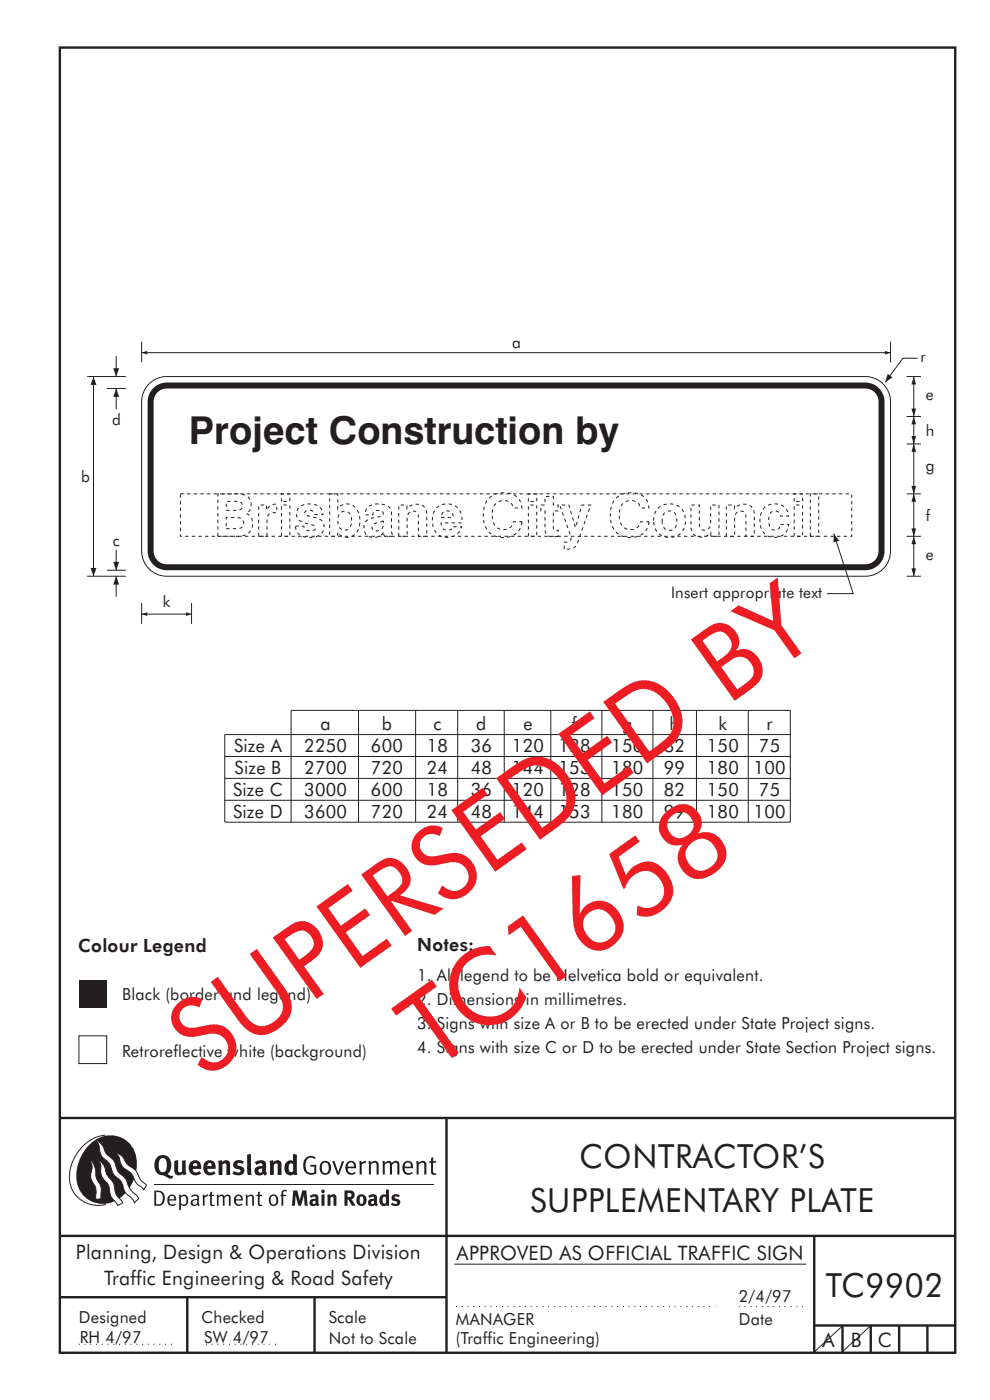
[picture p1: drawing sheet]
<svg xmlns="http://www.w3.org/2000/svg" width="210mm" height="297mm" viewBox="0 0 210 297" stroke-linecap="round" stroke-linejoin="round" font-family="sans-serif">
<g fill="none" stroke="#231f20" stroke-width=".51">
<path d="M12.7 10.1h189.9v276.9h-189.9zM12.7 237.2h190M94.7 237.1v50.1M12.7 262.2h190.1M12.7 275.2h82M39.7 275.2v12M66.7 275.2v12M172.7 262.2v25M172.5 281.2h30M178.7 281.2v6M184.7 281.2v6M190.7 281.2v6"/>
<path d="M196.7 281.2v6"/>
</g>
<path d="M31.6 81.4a5.3 5.3 0 0 1 3.8-1.5h148.2a5.3 5.3 0 0 1 5.3 5.3v31.7a5.3 5.3 0 0 1-5.3 5.3h-148.2a5.3 5.3 0 0 1-5.4-5.3v-31.7a5.3 5.3 0 0 1 1.6-3.8zM96.4 268.2h74.6" fill="none" stroke="#231f20" stroke-width=".21"/>
<path d="M96.7 277.2h55M156.7 277.2h14M16.7 285.2h20.3M43.7 285.2h15" fill="none" stroke="#231f20" stroke-width=".21" stroke-dasharray=".2 1" stroke-linecap="butt"/>
<path d="M32.5 82.3a4 4 0 0 1 2.9-1.1h148.2a4.1 4.1 0 0 1 4 4v31.7a4.1 4.1 0 0 1-4 4.1h-148.2a4.1 4.1 0 0 1-4.1-4.1v-31.7a4 4 0 0 1 1.2-2.9z" fill-rule="evenodd" fill="#231f20"/>
<path d="M33.6 83l1.1-.5 .7-.1h148.2a2.79 2.79 0 0 1 2.8 2.8v31.7a2.79 2.79 0 0 1-2.8 2.8h-148.2a2.79 2.79 0 0 1-2.8-2.8v-31.7a2.78 2.78 0 0 1 1-2.2z" fill-rule="evenodd" fill="#fff"/>
<path d="M192.3 79.9h3.1M192.3 94.2h3.1M192.3 104.8h3.1M192.3 113.8h3.1M193.8 113.8v8.4" fill="none" stroke="#231f20" stroke-width=".21"/>
<g fill="#231f20">
<path d="M193.8 113.7l.5 1.7h-1z"/>
<path d="M193.3 120.6h1l-.5 1.7z"/>
</g>
<path d="M193.8 79.9v8.5" fill="none" stroke="#231f20" stroke-width=".21"/>
<g fill="#231f20">
<path d="M193.8 79.8l.5 1.8h-1z"/>
<path d="M193.3 86.7h1l-.5 1.7z"/>
</g>
<path d="M193.8 104.8v9" fill="none" stroke="#231f20" stroke-width=".21"/>
<g fill="#231f20">
<path d="M193.8 104.7l.5 1.7h-1z"/>
<path d="M193.3 112.1h1l-.5 1.7z"/>
</g>
<path d="M193.8 94.2v10.6" fill="none" stroke="#231f20" stroke-width=".21"/>
<g fill="#231f20">
<path d="M193.8 94.1l.5 1.8h-1z"/>
<path d="M193.3 103.1h1l-.5 1.7z"/>
</g>
<path d="M193.8 88.4v5.8" fill="none" stroke="#231f20" stroke-width=".21"/>
<g fill="#231f20">
<path d="M193.8 88.3l.5 1.7h-1z"/>
<path d="M193.3 92.5h1l-.5 1.7z"/>
</g>
<path d="M194.7 76h-3.2l-3.8 5.1" fill="none" stroke="#231f20" stroke-width=".21"/>
<path d="M188.3 79.3l1 .8-1.5 1z" fill="#231f20"/>
<path d="M176.9 113.2l4.1 12.7h-5.6" fill="none" stroke="#231f20" stroke-width=".21"/>
<path d="M176.9 113.2l1.1 1.5-1.2 .4z" fill="#231f20"/>
<path d="M30 74.8h158.9M192.3 88.4h3.1M192.3 122.2h3.1" fill="none" stroke="#231f20" stroke-width=".21"/>
<g fill="#231f20">
<path d="M30 74.8l1.2-.4v.8z"/>
<path d="M187.7 74.4l1.2 .4-1.2 .4z"/>
</g>
<path d="M18.5 79.9h8.2M24.6 75.5v4.4M30 72.5v4.4M188.9 72.5v4.4M22.7 82.4h4M18.5 122.2h8.2M22.7 121h4" fill="none" stroke="#231f20" stroke-width=".21"/>
<path d="M38.3 104.8h142.4v9h-142.4z" fill="none" stroke="#231f20" stroke-width=".21" stroke-dasharray=".7 .7" stroke-linecap="butt"/>
<path d="M24 78.1h1.3l-.7 1.8z" fill="#231f20"/>
<path d="M24.6 116.6v4.4" fill="none" stroke="#231f20" stroke-width=".21"/>
<path d="M24 119.2h1.3l-.7 1.8z" fill="#231f20"/>
<path d="M24.6 122.2v4.4" fill="none" stroke="#231f20" stroke-width=".21"/>
<path d="M24.6 122.3l.7 1.7h-1.3z" fill="#231f20"/>
<path d="M24.6 82.4v4.4" fill="none" stroke="#231f20" stroke-width=".21"/>
<path d="M24.6 82.4l.7 1.8h-1.3z" fill="#231f20"/>
<path d="M19.8 79.9v42.4" fill="none" stroke="#231f20" stroke-width=".21"/>
<g fill="#231f20">
<path d="M19.8 79.9l.7 1.8h-1.3z"/>
<path d="M19.2 120.5h1.3l-.7 1.7z"/>
</g>
<path d="M30 130.3h10.6" fill="none" stroke="#231f20" stroke-width=".21"/>
<g fill="#231f20">
<path d="M30 130.3l1.2-.4v.8z"/>
<path d="M39.5 129.9l1.1 .4-1.1 .4z"/>
</g>
<path d="M30 127.9v4.4M40.6 127.9v4.4M178.7 281.2l-6 5.6M184.7 281.2l-6 5.6" fill="none" stroke="#231f20" stroke-width=".21"/>
<path d="M16.7 208h5.9v5.9h-5.9z" fill-rule="evenodd" fill="#231f20"/>
<path d="M16.7 219.7h5.9v5.9h-5.9z" fill-rule="evenodd" fill="#fff" stroke="#231f20" stroke-width=".21"/>
<g fill="none" stroke="#231f20" stroke-width=".21">
<path d="M47.7 155.8h119.9M47.7 155.8v18.6M61.7 150.7h105.9M61.7 150.7v23.7M76 150.7v23.7M88.2 150.7v23.7M97.1 150.7v23.7M107 150.7v23.7M116.8 150.7v23.7M127.7 150.7v23.7M138.5 150.7v23.7M147.7 150.7v23.7"/>
<path d="M158.7 150.7v23.7M167.6 150.7v23.7M47.7 160.5h119.9M47.7 165.1h119.9M47.7 169.8h119.9M47.7 174.4h119.9"/>
</g>
<g fill="#231f20">
<path d="M64.9 245.6a1.61 1.61 0 0 1 2.1 0l-.2 .3a1.17 1.17 0 0 0-1.4-.2 1.17 1.17 0 0 0-.6 1.3 1.42 1.42 0 0 0 1.2 1.8l.7-.1v-1.2h-.8l-.1-.4h1.3v1.8a1.82 1.82 0 0 1-2.2 0 1.82 1.82 0 0 1-.6-2.1l.2-.7z" fill-rule="evenodd"/>
<path d="M68.2 246.5a1.77 1.77 0 0 0 .4 2.7 1.39 1.39 0 0 0 1.4-.5 1.39 1.39 0 0 0 .2-1.5 1.19 1.19 0 0 0-2-.7zM68.5 246.8a.83 .83 0 0 1 1 .1 .83 .83 0 0 1 .2 .9 .75 .75 0 0 1-.6 1.1 .75 .75 0 0 1-.8-.9v-.9z" fill-rule="evenodd"/>
<path d="M70.5 246.3h.4l.8 2.4 .8-2.4h.5l-1.1 2.9h-.4z" fill-rule="evenodd"/>
<path d="M73.6 246.7a1.74 1.74 0 0 0 .5 2.5l.9-.1 .5-.2-.2-.3a.89 .89 0 0 1-1.1 .2 .89 .89 0 0 1-.4-1h1.7a1.15 1.15 0 0 0-.4-1.4 1.15 1.15 0 0 0-1.5 .3zM74 246.8a.67 .67 0 0 1 .8-.1 .67 .67 0 0 1 .3 .8h-1.3z" fill-rule="evenodd"/>
<path d="M76.2 246.4l.4-.1 .1 .4 .5-.4h.5l-.2 .5a.61 .61 0 0 0-.8 .6v1.8h-.4z" fill-rule="evenodd"/>
<path d="M78.1 246.4l.5-.1 .1 .4a.89 .89 0 0 1 .9-.4 .89 .89 0 0 1 .7 .7v2.2h-.4v-2.2l-.1-.2-.3-.1-.8 .3v2.2h-.4z" fill-rule="evenodd"/>
<path d="M81.1 246.4l.4-.1 .1 .4a.83 .83 0 0 1 .8-.4 .83 .83 0 0 1 .7 .4 .86 .86 0 0 1 .9-.4 .86 .86 0 0 1 .7 .7v2.2h-.4l-.1-2.4a.5 .5 0 0 0-.8 .1l-.2 .2v2.1h-.5v-2.3l-.4-.2-.7 .3v2.2h-.4z" fill-rule="evenodd"/>
<path d="M85.7 246.7a1.74 1.74 0 0 0 .5 2.5l.9-.1 .5-.2-.2-.3a.89 .89 0 0 1-1.1 .2 .89 .89 0 0 1-.4-1h1.7a1.15 1.15 0 0 0-.5-1.4 1.15 1.15 0 0 0-1.4 .3zM86 246.8a.67 .67 0 0 1 .9-.1 .67 .67 0 0 1 .3 .8h-1.3z" fill-rule="evenodd"/>
<path d="M88.3 246.4l.4-.1 .1 .4a.89 .89 0 0 1 .9-.4 .89 .89 0 0 1 .7 .7v2.2h-.4v-2.2l-.1-.2-.3-.1-.8 .3v2.2h-.4z" fill-rule="evenodd"/>
<path d="M91.5 245.6l.4-.1v.8h.7l-.2 .4h-.5v2.1l.1 .1h.5l.1 .3a.71 .71 0 0 1-1.2-.6v-1.9h-.3v-.4h.3z" fill-rule="evenodd"/>
<path d="M37 246.3l.8-.2v2a.46 .46 0 0 0 .2 .6 .46 .46 0 0 0 .6-.2v-2.2l.8-.2v2.4l.2 .5-.6 .3-.2-.3a1.03 1.03 0 0 1-1.2 .3 1.03 1.03 0 0 1-.6-1.1z" fill-rule="evenodd"/>
<path d="M40.4 246.5a1.64 1.64 0 0 0 0 2.3 1.64 1.64 0 0 0 2.3 .1l-.4-.4a.78 .78 0 0 1-.9 .2 .78 .78 0 0 1-.5-.7h1.8a1.37 1.37 0 0 0-.6-1.7 1.37 1.37 0 0 0-1.7 .2zM41 246.9a.48 .48 0 0 1 .7-.1 .48 .48 0 0 1 .2 .6h-1z" fill-rule="evenodd"/>
<path d="M43.5 246.5a1.65 1.65 0 0 0-.2 2 1.65 1.65 0 0 0 1.9 .7l.5-.3-.3-.4a.78 .78 0 0 1-.9 .3 .78 .78 0 0 1-.5-.8h1.8a1.37 1.37 0 0 0-.6-1.7 1.37 1.37 0 0 0-1.7 .2zM44.1 246.9a.48 .48 0 0 1 .6-.1 .48 .48 0 0 1 .2 .6h-.9z" fill-rule="evenodd"/>
<path d="M46.3 246.3l.7-.2 .1 .4a.95 .95 0 0 1 1-.3 .95 .95 0 0 1 .7 .8v2.3h-.8v-2.3l-.3-.2-.5 .3v2.2h-.8z" fill-rule="evenodd"/>
<path d="M49.7 246.5a1.73 1.73 0 0 1 2-.1l-.2 .5-.6-.2a.42 .42 0 0 0-.6 .3l.2 .2a1.23 1.23 0 0 1 1.4 1.1 1.47 1.47 0 0 1-2.3 .9l-.3-.2 .3-.6 .7 .3a.47 .47 0 0 0 .7-.3 .87 .87 0 0 0-1-.5l-.4-.2-.1-.4z" fill-rule="evenodd"/>
<path d="M54.1 246.5l.3 .6 .3-.2a.62 .62 0 0 1 .9 .1v.4a1.21 1.21 0 0 0-1.3 .3 1.21 1.21 0 0 0-.2 1.3 1.19 1.19 0 0 0 1.7 0l.5 .4 .4-.5-.3-.3v-1.4a.96 .96 0 0 0-1.3-1.1zM55 248l.6-.1v.7a.43 .43 0 0 1-.6 .1 .43 .43 0 0 1 0-.7z" fill-rule="evenodd"/>
<path d="M57.2 246.3l.7-.2 .1 .4a.95 .95 0 0 1 1-.3 .95 .95 0 0 1 .7 .8v2.3h-.8v-2.3l-.3-.2-.5 .3v2.2h-.8z" fill-rule="evenodd"/>
<path d="M62.2 244.8v1.5a1.29 1.29 0 0 0-1.4 .2 1.29 1.29 0 0 0-.5 1.3 1.24 1.24 0 0 0 .5 1.3 1.24 1.24 0 0 0 1.5 0l.1 .2h.7l-.1-4.4zM61.5 246.9l.4-.1 .3 .2v1.5l-.3 .1a.48 .48 0 0 1-.6-.4 1.52 1.52 0 0 1 .2-1.3z" fill-rule="evenodd"/>
<path d="M52.4 245l.8-.2 .2 4.5h-.8l-.1-.2z" fill-rule="evenodd"/>
</g>
<path d="M22.4 240.8a9 9 0 0 0-7.4 10.9 6.2 6.2 0 0 0 7.5 3.8M32.7 251.4h59.4" fill="none" stroke="#231f20" stroke-width=".21"/>
<path d="M19.1 242.7a5.7 5.7 0 0 1 6.5-1.4 5.7 5.7 0 0 1 3.4 5.7 8.6 8.6 0 0 1-6.2 8.3 5.7 5.7 0 0 1-6.5-7 9.9 9.9 0 0 1 2.8-5.6z" fill-rule="evenodd" fill="#231f20"/>
<path d="M24.4 244.5a3.1 3.1 0 0 1 2.3 2.2l.8 .7a3.2 3.2 0 0 1 2 2.4l.4 .6 1.2 1.1-.6 .9-.2-.3a3.5 3.5 0 0 1-1.9-2.1 3.8 3.8 0 0 0-2.1-2.2 3.5 3.5 0 0 1-1-2.2zM20.4 241.9a3.4 3.4 0 0 1 1.9 2.4l.7 .9a3.3 3.3 0 0 1 1.7 2.6 4.4 4.4 0 0 0 1.7 2l.3 .3a6.1 6.1 0 0 0 2.5 3.7l.2 .5-.9 .9a6.1 6.1 0 0 0-1.9-2.3l-.4-.7a3.6 3.6 0 0 0-1.9-2.8l-.6-1a3.6 3.6 0 0 0-1.9-2.8 3.7 3.7 0 0 1-.8-2.4zM21 246.1a3.4 3.4 0 0 1 1.5 2.7l.6 1a3.8 3.8 0 0 1 1.4 3.1l.3 .7 1.2 1.6-1 .5-.5-.7a3.2 3.2 0 0 1-1.3-2.8 4.3 4.3 0 0 0-1.4-2.2 4.7 4.7 0 0 1-.5-3zM19.2 246.1a5.1 5.1 0 0 1 1.2 3.7l.3 .7a3.1 3.1 0 0 1 .7 2.9l.1 .9-1.1 .2-.1-.8a3.5 3.5 0 0 0-.9-3.3 3.6 3.6 0 0 1 .1-2.5z" fill-rule="evenodd" fill="#fff" stroke="#231f20" stroke-width=".21"/>
<g fill="#231f20">
<path d="M33.4 245.5a2.51 2.51 0 0 0 .4 3.7l.8 .1a2.78 2.78 0 0 0 2 .7l.2-.6h-.6l-.7-.3a2.56 2.56 0 0 0 0-3.8 1.83 1.83 0 0 0-2.1 .2zM34 245.8a.87 .87 0 0 1 1 .1 .87 .87 0 0 1 .4 .9v.4a1.17 1.17 0 0 1-.9 1.5l-.3-.1a2.38 2.38 0 0 1-.2-2.8z" fill-rule="evenodd"/>
<path d="M33.1 252.9v2.6a1.12 1.12 0 0 0 1.2-.3 1.12 1.12 0 0 0 .2-1.2l-.1-.5-.3-.5zM32.7 252.6h1.1a1.67 1.67 0 0 1 1.2 1.6 1.67 1.67 0 0 1-1.3 1.6h-1zM36.1 253.9l-.2 .5h1.1a.55 .55 0 0 0-.3-.6 .55 .55 0 0 0-.6 .1zM35.8 253.7a.95 .95 0 0 1 1.2-.1 .95 .95 0 0 1 .4 1.1h-1.5a.72 .72 0 0 0 .4 .8 .72 .72 0 0 0 .9-.2l.1 .3a1.15 1.15 0 0 1-1.5 0 1.15 1.15 0 0 1-.2-1.5zM38.4 254.1v1.1a.7 .7 0 0 0 .9 .2 .7 .7 0 0 0 .2-.9 .61 .61 0 0 0-.4-.7 .61 .61 0 0 0-.7 .3zM38 253.5l.3-.1 .1 .4a.95 .95 0 0 1 1.2-.2 .95 .95 0 0 1 .3 1.2 .92 .92 0 0 1-.5 .9 .92 .92 0 0 1-1-.1v1.1l-.4 .1zM40.9 254.8a.5 .5 0 0 0 .2 .8 .5 .5 0 0 0 .7-.4v-.6zM40.5 253.7a1 1 0 0 1 1.7 .3v1.4l.2 .2-.2 .3-.3-.4a.78 .78 0 0 1-1.4 0 .78 .78 0 0 1 .8-1.1h.5a.58 .58 0 0 0-.3-.7 .58 .58 0 0 0-.7 .2zM43 253.5l.3-.1 .1 .4 .3-.3 .5-.1-.2 .4a.52 .52 0 0 0-.6 .5v1.5h-.4zM44.6 252.9l.4-.1-.1 .7h.6l-.1 .2h-.5v1.5a.35 .35 0 0 0 .6 .3v.3a.57 .57 0 0 1-.6 .1 .57 .57 0 0 1-.3-.6v-1.6h-.3v-.2h.3zM45.9 253.5l.4-.1 .1 .4 .2-.2a.64 .64 0 0 1 1 .2 .7 .7 0 0 1 .8-.4 .7 .7 0 0 1 .5 .6v1.8h-.4v-1.7l-.2-.4-.7 .4v1.7h-.3v-1.7a.38 .38 0 0 0-.3-.4 .38 .38 0 0 0-.5 .2l-.1 .2v1.7h-.4zM50.2 253.9l-.2 .5h1.1a.55 .55 0 0 0-.2-.6 .55 .55 0 0 0-.7 .1zM49.9 253.7a.95 .95 0 0 1 1.2-.1 .95 .95 0 0 1 .4 1.1h-1.5a.72 .72 0 0 0 .4 .8 .72 .72 0 0 0 .9-.2l.1 .3a1.15 1.15 0 0 1-1.5 0 1.15 1.15 0 0 1-.2-1.5zM52.1 253.5l.3-.1 .1 .4a.72 .72 0 0 1 .8-.4 .72 .72 0 0 1 .6 .6v1.8h-.4v-1.6a.45 .45 0 0 0-.3-.5 .45 .45 0 0 0-.5 .2l-.2 .2v1.7h-.3zM54.7 252.9l.4-.1v.7h.6l-.1 .2h-.5v1.5a.35 .35 0 0 0 .5 .3v.3a.57 .57 0 0 1-.6 .1 .57 .57 0 0 1-.3-.6v-1.6h-.3v-.2h.3zM57.6 253.8l-.2 .8a.65 .65 0 0 0 .3 .8 .65 .65 0 0 0 .8-.2l.1-.1a.93 .93 0 0 0-.7-1.4zM57.3 253.7a1.12 1.12 0 0 1 1.4 0 1.12 1.12 0 0 1 .2 1.5 1.01 1.01 0 0 1-1.2 .6 1.01 1.01 0 0 1-.7-1.2zM59.9 252.6l.5-.2 .5 .1-.2 .3-.3-.1-.3 .2v.6h.6l-.1 .2h-.5v2.1h-.4v-2.1h-.2v-.2h.2zM62.2 252.5l-.3 3.3h.7l.1-2.3 .6 2.3h.5l.7-2.3 .1 2.3h.7l-.3-3.3h-.9l-.5 2.2-.5-2.2zM65.7 253.7l.3 .4a.51 .51 0 0 1 .5-.3 .51 .51 0 0 1 .4 .4v.1a.88 .88 0 0 0-1.1 .3 .88 .88 0 0 0 .2 1.2 .9 .9 0 0 0 1.1-.2l.3 .3 .4-.4-.3-.3v-1a.87 .87 0 0 0-.4-.9 .87 .87 0 0 0-1 .2zM66.4 254.8l.5-.1v.6l-.1 .1h-.3l-.2-.2zM68.2 253.4v2.4h.6v-2.5zM68.1 252.7a.4 .4 0 0 0 .8 0 .4 .4 0 0 0-.8 0zM69.4 253.5l.1 2.3h.6v-1.7a.33 .33 0 0 1 .4-.2 .33 .33 0 0 1 .2 .3v1.6h.7v-1.8a.75 .75 0 0 0-.6-.6 .75 .75 0 0 0-.8 .2v-.3zM73.1 252.5v3.3h.6v-1.4l.3 .3 .7 1.1h.7l-.9-1.4a.94 .94 0 0 0 .7-1 .94 .94 0 0 0-.9-.9zM73.7 253.1a.51 .51 0 0 1 .7 .1 .51 .51 0 0 1-.1 .7h-.6zM75.9 253.7a1.19 1.19 0 0 0-.1 1.7 1.19 1.19 0 0 0 1.7 0 1.19 1.19 0 0 0 0-1.6 1.19 1.19 0 0 0-1.6-.1zM76.5 253.9l.2-.1a.99 .99 0 0 1 0 1.6 1.06 1.06 0 0 1-.2-1.5zM78.1 253.7l.3 .4a.51 .51 0 0 1 .5-.3 .51 .51 0 0 1 .4 .4v.1a.88 .88 0 0 0-1.1 .3 .88 .88 0 0 0 .2 1.2 .9 .9 0 0 0 1.1-.2l.3 .3 .4-.4-.2-.3v-1a.87 .87 0 0 0-.5-.9 .87 .87 0 0 0-1 .2zM78.9 254.8l.4-.1v.6l-.1 .1h-.3l-.2-.2zM81.9 252.3v1.2a1.2 1.2 0 0 0-1.4 .6 1.2 1.2 0 0 0 .2 1.4l.5 .3 .8-.1v.1h.6l-.1-3.4zM81.4 253.9l.5 .1-.1 1.2a.46 .46 0 0 1-.5 0 .46 .46 0 0 1-.2-.6zM83.3 253.5a.79 .79 0 0 0-.2 1 .79 .79 0 0 0 1 .4 .33 .33 0 0 1 0 .5 .33 .33 0 0 1-.5-.1l-.5-.2-.2 .5a1.15 1.15 0 0 0 1.2 .3 1.15 1.15 0 0 0 .8-1 1.49 1.49 0 0 0-1.2-.8 .4 .4 0 0 1 .3-.3 .4 .4 0 0 1 .4 .1l.2 .1 .2-.4a1.47 1.47 0 0 0-1.5-.1z" fill-rule="evenodd"/>
</g>
<g font-size="22.4" fill="#ee1d23">
<text x="92.1" y="227.1" transform="rotate(-36 92.1 227.1)">TC1658</text>
<text x="43.2" y="229.1" transform="rotate(-36 43.2 229.1)">SUPERSEDED BY</text>
</g>
<text font-size="12.5" fill="#231f20" x="45.3" y="113.8">Brisbane City Council</text>
<text font-size="8.1" fill="#231f20" x="40" y="94.2">Project Construction by</text>
<g font-size="7.1" fill="#231f20">
<text x="122.9" y="247.8">CONTRACTOR’S</text>
<text x="112.4" y="257.1">SUPPLEMENTARY PLATE</text>
<text x="175.2" y="275.1">TC9902</text>
</g>
<g font-size="4.2" fill="#231f20">
<text x="16.1" y="267">Planning, Design &amp; Operations Division</text>
<text x="96.9" y="267.2">APPROVED AS OFFICIAL TRAFFIC SIGN</text>
<text x="22.1" y="272.6">Traffic Engineering &amp; Road Safety</text>
<text x="174.4" y="285.8">A</text>
<text x="180.5" y="285.8">B</text>
<text x="186.2" y="285.8">C</text>
</g>
<g font-size="3.9" fill="#231f20">
<text x="68" y="154.9">a</text>
<text x="81" y="154.9">b</text>
<text x="91.9" y="154.9">c</text>
<text x="101" y="154.9">d</text>
<text x="111" y="154.8">e</text>
<text x="121.3" y="154.9">f</text>
<text x="132" y="154.9">g</text>
<text x="142" y="154.9">h</text>
<text x="152.4" y="154.9">k</text>
<text x="162.6" y="154.9">r</text>
<text x="49.6" y="159.6">Size A</text>
<text x="64.5" y="159.6">2250</text>
<text x="78.7" y="159.6">600</text>
<text x="90.5" y="159.6">18</text>
<text x="99.9" y="159.6">36</text>
<text x="108.6" y="159.5">120</text>
<text x="118.4" y="159.6">128</text>
<text x="129.6" y="159.6">150</text>
<text x="140.8" y="159.6">82</text>
<text x="149.9" y="159.6">150</text>
<text x="161" y="159.6">75</text>
<text x="49.8" y="164.3">Size B</text>
<text x="64.5" y="164.2">2700</text>
<text x="78.7" y="164.2">720</text>
<text x="90.5" y="164.2">24</text>
<text x="99.9" y="164.2">48</text>
<text x="108.6" y="164.1">144</text>
<text x="118.4" y="164.2">153</text>
<text x="129.6" y="164.2">180</text>
<text x="140.8" y="164.2">99</text>
<text x="149.9" y="164.2">180</text>
<text x="159.8" y="164.2">100</text>
<text x="49.4" y="173.6">Size D</text>
<text x="49.4" y="169">Size C</text>
<text x="64.5" y="173.6">3600</text>
<text x="64.5" y="168.9">3000</text>
<text x="78.7" y="173.6">720</text>
<text x="78.7" y="168.9">600</text>
<text x="90.5" y="168.9">18</text>
<text x="90.5" y="173.6">24</text>
<text x="99.9" y="173.6">48</text>
<text x="99.9" y="168.9">36</text>
<text x="108.6" y="173.5">144</text>
<text x="108.6" y="168.8">120</text>
<text x="118.4" y="173.6">153</text>
<text x="118.4" y="168.9">128</text>
<text x="129.6" y="173.6">180</text>
<text x="129.6" y="168.9">150</text>
<text x="140.8" y="173.6">99</text>
<text x="140.8" y="168.9">82</text>
<text x="149.9" y="173.6">180</text>
<text x="149.9" y="168.9">150</text>
<text x="159.8" y="173.6">100</text>
<text x="161" y="168.9">75</text>
<text x="16.6" y="202">Colour Legend</text>
<text x="88.5" y="201.8">Notes:</text>
</g>
<g font-size="3.5" fill="#231f20">
<text x="88.5" y="208.1">1. All legend to be Helvetica bold or equivalent.</text>
<text x="25.9" y="212.2">Black (border and legend)</text>
<text x="88.5" y="213.2">2. Dimensions in millimetres.</text>
<text x="88.5" y="218.2">3. Signs with size A or B to be erected under State Project signs.</text>
<text x="25.9" y="224.3">Retroreflective white (background)</text>
<text x="88.5" y="223.3">4. Signs with size C or D to be erected under State Section Project signs.</text>
<text x="16.7" y="280.6">Designed</text>
<text x="42.7" y="280.6">Checked</text>
<text x="69.7" y="280.6">Scale</text>
<text x="96.7" y="281.2">MANAGER</text>
<text x="156.7" y="281.2">Date</text>
<text x="156.7" y="276.2">2/4/97</text>
<text x="16.9" y="284.8">RH 4/97</text>
<text x="43.3" y="284.8">SW 4/97</text>
<text x="69.7" y="285.2">Not to Scale</text>
<text x="96.7" y="285.1">(Traffic Engineering)</text>
</g>
<g font-size="3.4" fill="#231f20">
<text x="108.6" y="73.8">a</text>
<text x="195.2" y="76.7">r</text>
<text x="196.4" y="84.9">e</text>
<text x="23.8" y="90.1">d</text>
<text x="196.4" y="92.5">h</text>
<text x="196.4" y="99.9">g</text>
<text x="17.2" y="102.3">b</text>
<text x="196.4" y="110.6">f</text>
<text x="23.9" y="115.9">c</text>
<text x="196.4" y="118.8">e</text>
<text x="34.5" y="128.8">k</text>
<text x="142.4" y="126.9">Insert appropriate text</text>
</g>
</svg>
